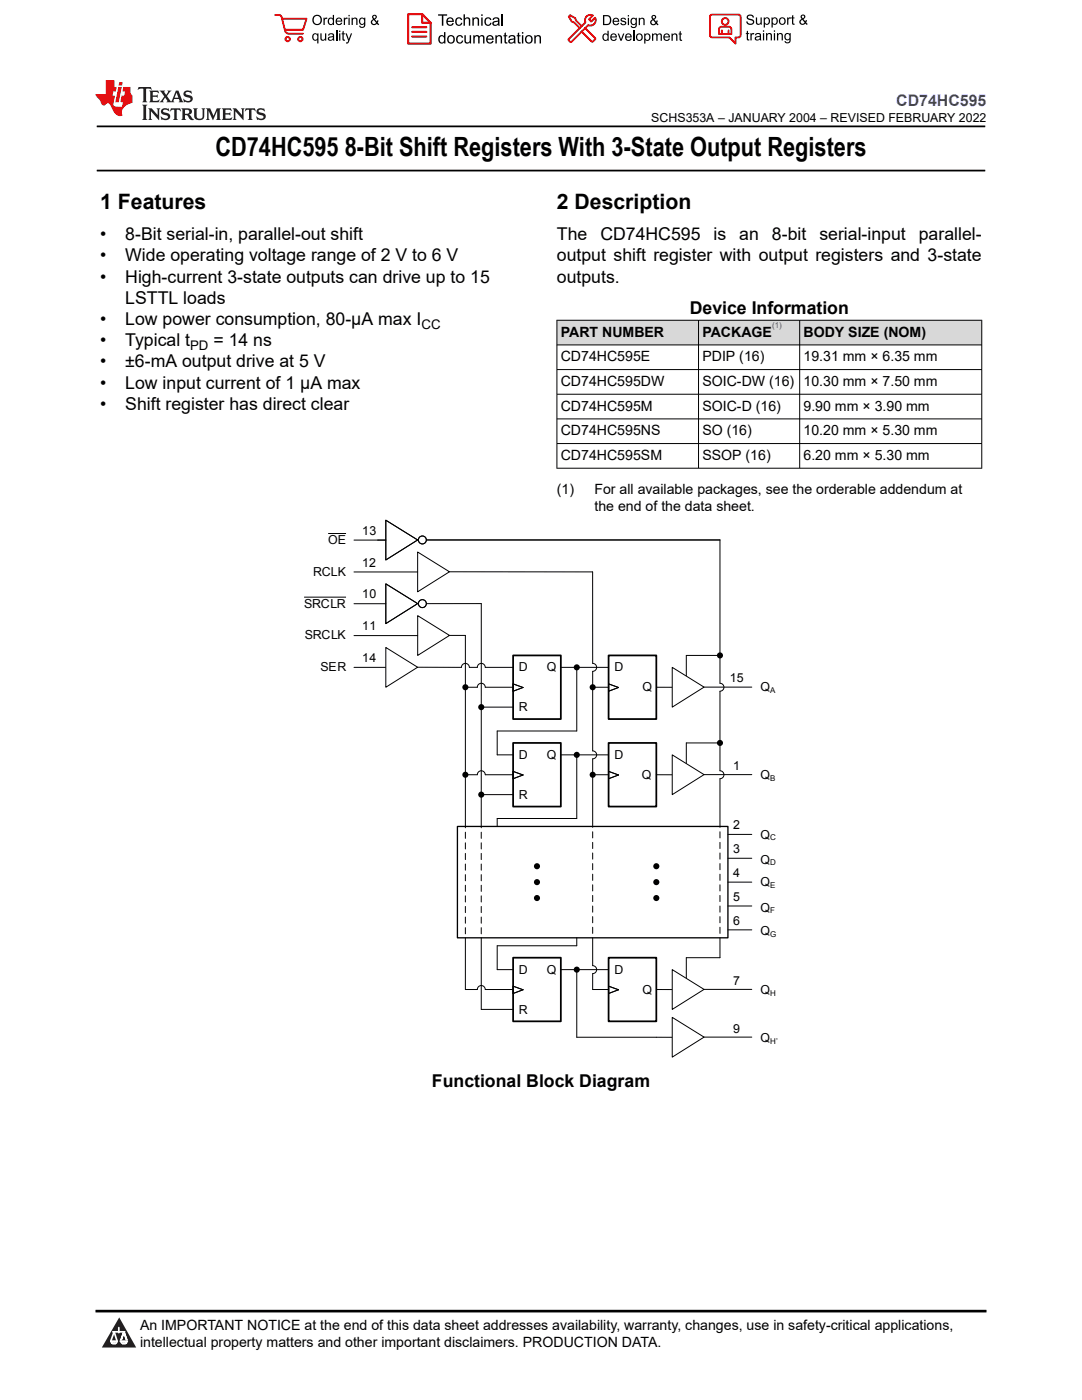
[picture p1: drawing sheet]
<svg xmlns="http://www.w3.org/2000/svg" width="216mm" height="279mm" viewBox="0 0 216 279" stroke-linecap="round" stroke-linejoin="round" font-family="sans-serif">
<path d="M19.3 25.2h177.3M19.3 34h177.3" fill="none" stroke="#000" stroke-width=".35"/>
<g fill="#d8d8d8">
<path d="M111.1 63.9h84.8v4.9h-84.8z" fill-rule="evenodd"/>
<path d="M111.2 64h28.1v4.8h-28.1z" fill-rule="evenodd"/>
<path d="M139.4 64h20.1v4.8h-20.1z" fill-rule="evenodd"/>
<path d="M159.6 64h36.2v4.8h-36.2z" fill-rule="evenodd"/>
</g>
<path d="M111.1 63.9h84.9M111.1 68.8h84.9M111.1 73.8h84.9M111.1 78.7h84.9M111.1 63.9v29.6M139.4 63.9v29.6M159.6 63.9v29.6M195.9 63.9v29.6M111.1 83.6h84.9M111.1 88.5h84.9M111.1 93.4h84.9" fill="none" stroke="#000" stroke-width=".2"/>
<path d="M83.3 122.9l6.4 3.9-6.4 4z" fill="#fff"/>
<path d="M83.3 122.9l6.4 3.9-6.4 4z" fill="none" stroke="#000" stroke-width=".2"/>
<path d="M83.3 110.2l6.4 3.9-6.4 4z" fill="#fff"/>
<g fill="none" stroke="#000" stroke-width=".2">
<path d="M75.4 107.8h1.6M77 103.8l6.3 4-6.3 4zM77 116.5l6.3 4-6.3 4zM83.3 110.2l6.4 3.9-6.4 4zM85.1 107.8h58.6M70.6 120.5h6.4M96 120.5h-10.9"/>
<circle cx="84.3" cy="107.8" r=".8"/>
<circle cx="84.3" cy="120.5" r=".8"/>
</g>
<path d="M102.4 130.8h9.5v12.7h-9.5z" fill-rule="evenodd" fill="#fff"/>
<path d="M102.4 130.8h9.5v12.7h-9.5z" fill="none" stroke="#000" stroke-width=".35"/>
<g fill="none" stroke="#000" stroke-width=".2">
<path d="M60.7 119.2h8.3M65.5 106.5h3.5M118.3 114.1v18.3M143.7 107.8v28.6M70.6 133.2h6.4M92.5 137.2h.4M92.9 126.8v38.1M96 120.5v44.4M114.7 133.2h.4v12.7h-15.9v4.7M117.9 137.2h.4M131 137.2h3.1M143.7 130.8h-6.8v4.1"/>
<path d="M95.6 141.1h6.8M111.9 150.6h9.5M145.2 166.5h4.8"/>
</g>
<g fill="#000">
<circle cx="92.9" cy="137.2" r=".61"/>
<circle cx="115.1" cy="133.2" r=".61"/>
<circle cx="118.3" cy="137.2" r=".61"/>
<circle cx="143.7" cy="130.8" r=".61"/>
<circle cx="96" cy="141.1" r=".61"/>
</g>
<path d="M91.3 164.9h53.9v22.3h-53.9z" fill="none" stroke="#000" stroke-width=".26"/>
<path d="M92.9 186.4v-21.5M96 186.4v-21.5M118.3 186.3v-21.4M143.7 186.3v-21.4" fill="none" stroke="#000" stroke-width=".2" stroke-dasharray="1.2 .9"/>
<path d="M134.1 133.2l6.4 3.9-6.4 4z" fill="#fff"/>
<g fill="none" stroke="#000" stroke-width=".2">
<path d="M70.6 114.1h12.7M89.7 114.1h28.6M70.6 126.8h12.7M89.7 126.8h3.2M92.1 133.2a.79 .79 0 0 1 .8-.8 .79 .79 0 0 1 .8 .8h1.5M92.9 137.2h2.3M96.8 137.2h5.6M96.8 133.2h5.6M102.4 136.5l2 .7-2 .7zM111.9 133.2h9.5M134.1 133.2l6.4 3.9-6.4 4zM140.5 137.1h9.5"/>
<path d="M143.7 136.4a.79 .79 0 0 1 .8 .8 .79 .79 0 0 1-.8 .7"/>
</g>
<path d="M102.4 148.3h9.5v12.7h-9.5z" fill-rule="evenodd" fill="#fff"/>
<path d="M102.4 148.3h9.5v12.7h-9.5z" fill="none" stroke="#000" stroke-width=".35"/>
<path d="M92.5 154.6h2.7M95.6 158.6h6.8M96.8 154.6h5.6M99.2 150.6h3.2M102.4 153.9l2 .8-2 .7z" fill="none" stroke="#000" stroke-width=".2"/>
<g fill="#000">
<circle cx="92.9" cy="154.6" r=".61"/>
<circle cx="96" cy="158.6" r=".61"/>
</g>
<path d="M121.4 130.8h9.6v12.7h-9.6z" fill-rule="evenodd" fill="#fff"/>
<path d="M121.4 130.8h9.6v12.7h-9.6z" fill="none" stroke="#000" stroke-width=".35"/>
<path d="M95.2 133.2a.79 .79 0 0 1 .8-.8 .79 .79 0 0 1 .8 .8M95.2 137.2a.79 .79 0 0 1 .8-.8 .79 .79 0 0 1 .8 .8M118.3 137.2h3.1M121.4 136.5l2 .7-2 .7zM143.7 137.9v15.9M95.2 154.6a.79 .79 0 0 1 .8-.8 .79 .79 0 0 1 .8 .8" fill="none" stroke="#000" stroke-width=".2"/>
<path d="M121.4 148.3h9.6v12.7h-9.6z" fill-rule="evenodd" fill="#fff"/>
<path d="M121.4 148.3h9.6v12.7h-9.6z" fill="none" stroke="#000" stroke-width=".35"/>
<path d="M121.4 153.9l2 .8-2 .7zM131 154.6h3.1M143.7 148.3h-6.8v4.1" fill="none" stroke="#000" stroke-width=".2"/>
<circle cx="143.7" cy="148.3" r=".61" fill="#000"/>
<path d="M134.1 150.6l6.4 4-6.4 4z" fill="#fff"/>
<path d="M118.3 132.4a.79 .79 0 0 1 .8 .8 .79 .79 0 0 1-.8 .8v15.9a.79 .79 0 0 1 .8 .7 .79 .79 0 0 1-.8 .8v13.5M114.7 150.6h.4v12.7h-15.9v1.6M134.1 150.6l6.4 4-6.4 4zM140.5 154.6h9.5M143.7 153.8a.79 .79 0 0 1 .8 .8 .79 .79 0 0 1-.8 .8v9.5" fill="none" stroke="#000" stroke-width=".2"/>
<circle cx="115.1" cy="150.6" r=".61" fill="#000"/>
<path d="M77 129.2l6.3 4-6.3 4z" fill="#fff"/>
<g fill="none" stroke="#000" stroke-width=".2">
<path d="M70.6 107.8h4.8M77 129.2l6.3 4-6.3 4zM83.3 133.2h8.8M117.9 154.6h3.5M106.8 172.9h.3M106.8 176h.3M106.8 179.2h.3M130.6 172.9h.4M130.6 176h.4M130.6 179.2h.4M145.2 176h4.8M145.2 171.3h4.8"/>
<path d="M145.2 180.8h4.8M145.2 185.6h4.8"/>
</g>
<g fill="#000">
<circle cx="118.3" cy="154.6" r=".61"/>
<circle cx="107.1" cy="179.2" r=".61"/>
<circle cx="107.1" cy="176" r=".61"/>
<circle cx="107.1" cy="172.9" r=".61"/>
<circle cx="131" cy="179.2" r=".61"/>
<circle cx="131" cy="176" r=".61"/>
<circle cx="131" cy="172.9" r=".61"/>
</g>
<path d="M102.4 191.1h9.5v12.7h-9.5z" fill-rule="evenodd" fill="#fff"/>
<path d="M102.4 191.1h9.5v12.7h-9.5z" fill="none" stroke="#000" stroke-width=".35"/>
<path d="M114.7 193.5h.4v13.5h15.9M131 197.5h3.1M143.7 191.1h-6.8v4.1M96 201.4h6.4" fill="none" stroke="#000" stroke-width=".2"/>
<circle cx="115.1" cy="193.5" r=".61" fill="#000"/>
<path d="M134.1 193.5l6.4 4-6.4 3.9z" fill="#fff"/>
<path d="M92.9 197.5h2.3M96.8 197.5h5.6M102.4 196.8l2 .7-2 .8zM111.9 193.5h9.5M134.1 193.5l6.4 4-6.4 3.9zM140.5 197.5h9.5" fill="none" stroke="#000" stroke-width=".2"/>
<path d="M121.4 191.1h9.6v12.7h-9.6z" fill-rule="evenodd" fill="#fff"/>
<path d="M121.4 191.1h9.6v12.7h-9.6z" fill="none" stroke="#000" stroke-width=".35"/>
<path d="M95.2 197.5a.79 .79 0 0 1 .8-.8 .79 .79 0 0 1 .8 .8M118.3 197.5h3.1M121.4 196.8l2 .7-2 .8zM131 207h3.1" fill="none" stroke="#000" stroke-width=".2"/>
<path d="M134.1 203l6.4 4-6.4 4z" fill="#fff"/>
<path d="M92.9 187.2v10.3M96 187.1v14.3M115.1 187.2v1.5h-15.9v4.8h3.2M118.3 187.2v5.5a.79 .79 0 0 1 .8 .8 .79 .79 0 0 1-.8 .8v3.2M143.7 187.2v3.9M134.1 203l6.4 4-6.4 4zM140.5 207h9.5" fill="none" stroke="#000" stroke-width=".2"/>
<path d="M0 0h215.9v23.8h-215.9z" fill-rule="evenodd" fill="#fff"/>
<path d="M27.7 17.4l-.2 .6 .5-.3h.6v.1v2.2l-.2 .4h1l-.2-.4v-2.2v-.1h.5l.5 .3-.1-.6zM29.8 18.1l.2 .4v1.5l-.2 .4h1.9l.1-.6a1.08 1.08 0 0 1-1.3 .2v-.7h.6l.4 .2v-.6l-.4 .2h-.6v-.6l.2-.1a1 1 0 0 1 1 .2l-.1-.5zM31.8 18.1l1 1.1-1 1.2h.9l-.2-.2 .4-.7 .5 .7-.2 .2h1.6l-.2-.2 .1-.4h1l.1 .4-.1 .2h.9l-.2-.3-.8-2h-.5l-1 2.2-.8-1.1 .9-1.1h-.8l.2 .2-.5 .7-.3-.7 .1-.2zM35.2 18.5l.4 1h-.8zM36.8 18.2a.65 .65 0 0 0-.2 .7 .65 .65 0 0 0 .6 .5l.7 .2 .1 .2a.79 .79 0 0 1-.7 .4 .79 .79 0 0 1-.7-.5l.1 .7 .2-.1a.93 .93 0 0 0 1.1 .1 .93 .93 0 0 0 .4-1 1.46 1.46 0 0 0-1.2-.6l-.1-.3a1.09 1.09 0 0 1 1.2 .2l-.2-.6-.1 .1-.6-.2zM28.4 20.9l.2 .4v2.3l-.2 .3h1l-.2-.3v-2.3l.2-.4zM29.6 21.6l.2 .4v1.6l-.2 .3h.8l-.3-.3v-1.4l1.7 1.8v-2l.2-.4h-.8l.2 .2 .1 1.1-1.2-1.3zM32.3 21.8a.65 .65 0 0 0-.2 .7 .65 .65 0 0 0 .7 .4l.6 .2 .1 .2a.79 .79 0 0 1-.7 .4 .79 .79 0 0 1-.7-.5l.1 .7 .2-.1a.93 .93 0 0 0 1.1 .1 .93 .93 0 0 0 .4-.9 1.46 1.46 0 0 0-1.2-.6l-.1-.4a1.09 1.09 0 0 1 1.2 .2l-.2-.6-.1 .1-.6-.1zM34.1 21.6l-.1 .7a.63 .63 0 0 1 .7-.4l.1 1.7-.3 .3h1l-.2-.3v-1.7a.66 .66 0 0 1 .8 .4l-.1-.7zM36.2 21.6l.2 .4v1.6l-.2 .3h.9l-.2-.2v-.7h.5l.1 .2a.79 .79 0 0 0 1.2 .6l-1-.9a.61 .61 0 0 0 .6-.6 .61 .61 0 0 0-.5-.6zM36.9 21.9h.2a.47 .47 0 0 1 .5 .1 .47 .47 0 0 1 .1 .5l-.2 .2h-.6zM38.5 21.6l.2 .2a2.27 2.27 0 0 0 .4 2 1.04 1.04 0 0 0 1.7-.7v-1.3l.2-.2h-.8l.2 .4v1.1a.6 .6 0 0 1-.6 .6 .6 .6 0 0 1-.6-.6v-1.1l.3-.4zM41.1 21.6l.2 .4v1.6l-.2 .3h.7l-.2-.3v-1.5l.9 1.9 .8-1.9v1.5l-.2 .3h1l-.3-.3v-1.6l.3-.4h-.8l-.7 1.5-.7-1.5zM44.3 21.6l.2 .4v1.6l-.2 .3h1.9l.1-.5a1.09 1.09 0 0 1-1.3 .1v-.6h.6l.4 .1v-.6l-.4 .2h-.6v-.6l.2-.1a1.01 1.01 0 0 1 1 .3l-.1-.6zM46.4 21.6l.3 .4v1.6l-.3 .3h.8l-.2-.3v-1.4l1.6 1.8v-2l.2-.4h-.7l.2 .2v1.1l-1.2-1.3zM49 21.6l-.1 .7a.63 .63 0 0 1 .8-.4v1.7l-.3 .3h1l-.2-.3v-1.7a.66 .66 0 0 1 .8 .4l-.1-.7zM51.4 21.8a.65 .65 0 0 0-.2 .7 .65 .65 0 0 0 .6 .4l.6 .2 .2 .2a.79 .79 0 0 1-.8 .4 .79 .79 0 0 1-.6-.5l.1 .7 .2-.1a.93 .93 0 0 0 1 .1 .93 .93 0 0 0 .5-.9 1.46 1.46 0 0 0-1.3-.6l-.1-.4a1.09 1.09 0 0 1 1.3 .2l-.2-.6-.2 .1-.5-.1z" fill="#231f20"/>
<path d="M21.1 16v2.8h-2.1l.1 .3 .9 1a.95 .95 0 0 0 .9 .9 .59 .59 0 0 1 .6-.4 .59 .59 0 0 1 .5 .4l.4 .8a1.59 1.59 0 0 0 2.1 1.3 1.61 1.61 0 0 1 1-2.2l1-.4-.1-1.5a1.59 1.59 0 0 1-.4-1.6h-1.4l-.2 .9h.5l-.1 .8h-.5l-.2 1v.2l.4 .1-.2 .9h-.6a.73 .73 0 0 1-1.1-.7l.3-1.5h-.5l.2-.8h.5l.2-.9h-.5v-1.4zM23.6 17.4l-.6 3h.7l.6-3zM23.8 16.4l-.1 .7h.7l.1-.7z" fill="#ed1c24"/>
<g fill="#000">
<path d="M62.3 4a1 1 0 0 1 2 0 1 1 0 0 1-2 0zM62.8 3.4a.78 .78 0 0 0-.1 1.1 .78 .78 0 0 0 1.1 .1 .78 .78 0 0 0 .1-1.1 .78 .78 0 0 0-1.1-.1z" fill-rule="evenodd"/>
<path d="M62.5 6.8l.4-.2 .4 .3v-.2h.2v2h-.2v-.7a.68 .68 0 0 1-.9-.1 .68 .68 0 0 1 0-.9zM62.6 7a.51 .51 0 0 0-.1 .6 .51 .51 0 0 0 .7 .2 .51 .51 0 0 0 .1-.7 .51 .51 0 0 0-.7-.1z" fill-rule="evenodd"/>
<path d="M64.5 3.5h.3v.3l.1-.3h.3l.1 .1-.1 .2a.32 .32 0 0 0-.3 0 .32 .32 0 0 0-.1 .4v.8h-.3z" fill-rule="evenodd"/>
<path d="M63.9 6.7h.3v.8a.36 .36 0 0 0 .3 .4 .36 .36 0 0 0 .4-.5v-.7h.2v1.4h-.2v-.2a.51 .51 0 0 1-.6 .2 .51 .51 0 0 1-.4-.5z" fill-rule="evenodd"/>
<path d="M65.6 3.7l.4-.2 .4 .2v-.7h.3v2h-.3v-.2a.7 .7 0 0 1-1-.1 .7 .7 0 0 1 .2-1zM65.8 3.8a.51 .51 0 0 0-.1 .7 .51 .51 0 0 0 .6 .2 .51 .51 0 0 0 .1-.7 .51 .51 0 0 0-.6-.2z" fill-rule="evenodd"/>
<path d="M65.6 6.8a.66 .66 0 0 1 .8-.1 .66 .66 0 0 1 .3 .8v.6h-.2l-.1-.2a.52 .52 0 0 1-.7 .2 .52 .52 0 0 1-.2-.6l.3-.2a.42 .42 0 0 0 .6-.3l-.3-.2-.3 .1-.1 .2h-.3zM65.7 7.6a.35 .35 0 0 0 .3 .4 .35 .35 0 0 0 .4-.4v-.2z" fill-rule="evenodd"/>
<path d="M67.7 6.1h.2v.3h-.2zM67.7 6.7h.2v1.4h-.2z" fill-rule="evenodd"/>
<path d="M67.1 3.7a.68 .68 0 0 1 .9-.1 .68 .68 0 0 1 .3 .7h-1.1a.42 .42 0 0 0 .3 .5 .42 .42 0 0 0 .5-.3h.3a.73 .73 0 0 1-1.1 .4 .73 .73 0 0 1-.1-1.2zM67.4 3.8l-.2 .3h.8l-.2-.4z" fill-rule="evenodd"/>
<path d="M68.6 3.5h.2v.3l.2-.3h.3l.1 .1-.1 .2a.32 .32 0 0 0-.4 0 .32 .32 0 0 0-.1 .4v.8h-.2z" fill-rule="evenodd"/>
<path d="M68.3 6.3l.3-.1v.5h.2v.1h-.2v.9l.3 .4a.36 .36 0 0 1-.4 0 .36 .36 0 0 1-.2-.4v-.9h-.1v-.1h.1z" fill-rule="evenodd"/>
<path d="M68.9 6.7h.3l.4 1.1 .4-1.1h.3l-.6 1.4a.51 .51 0 0 1-.6 .6l-.1-.3h.3l.2-.3z" fill-rule="evenodd"/>
<path d="M69.5 3h.3v.3h-.3zM69.5 3.5h.3v1.5h-.3z" fill-rule="evenodd"/>
<path d="M70.2 3.5h.2v.2a.52 .52 0 0 1 .6-.2 .52 .52 0 0 1 .3 .6v.9h-.2v-.9a.34 .34 0 0 0-.3-.4 .34 .34 0 0 0-.4 .3v1h-.2z" fill-rule="evenodd"/>
<path d="M71.8 3.7l.4-.2 .5 .2v-.2h.2v1.3a.64 .64 0 0 1-.5 .8 .64 .64 0 0 1-.7-.5h.2a.41 .41 0 0 0 .5 .2 .41 .41 0 0 0 .2-.5 .69 .69 0 0 1-.9-.1 .69 .69 0 0 1 .1-1zM72 3.8a.5 .5 0 0 0-.1 .7 .5 .5 0 0 0 .7 .1 .5 .5 0 0 0 .1-.6 .5 .5 0 0 0-.7-.2z" fill-rule="evenodd"/>
<path d="M74.4 3.1a.47 .47 0 0 1 .7 .1 .47 .47 0 0 1-.3 .7l.4 .4 .1-.3 .2 .1-.1 .4 .3 .3-.2 .2-.3-.3a.63 .63 0 0 1-1 .1 .63 .63 0 0 1 .3-1l-.3-.4zM74.5 3.4a.27 .27 0 0 0 .5 0 .27 .27 0 0 0-.5 0zM74.4 4.1a.4 .4 0 0 0 0 .6 .4 .4 0 0 0 .6-.1l-.4-.6z" fill-rule="evenodd"/>
<path d="M87.4 2.9h1.8v.2h-.7v2h-.3v-2h-.8z" fill-rule="evenodd"/>
<path d="M87.6 7.2l.5-.2 .5 .2v-.8h.3v2.3h-.3v-.2a.76 .76 0 0 1-1-.1 .76 .76 0 0 1-.1-1zM87.9 7.4a.58 .58 0 0 0-.2 .7 .58 .58 0 0 0 .8 .2 .58 .58 0 0 0 .1-.7 .58 .58 0 0 0-.7-.2z" fill-rule="evenodd"/>
<path d="M89.5 7.2a.81 .81 0 0 1 1.1 .1 .81 .81 0 0 1-.2 1.2 .81 .81 0 0 1-1.1-.2l-.1-.7zM89.6 7.4a.57 .57 0 0 0 0 .8 .57 .57 0 0 0 .8 0 .57 .57 0 0 0 0-.7 .57 .57 0 0 0-.8-.1z" fill-rule="evenodd"/>
<path d="M89.3 3.7a.77 .77 0 0 1 .9-.2 .77 .77 0 0 1 .4 .9h-1.3a.48 .48 0 0 0 .4 .5 .48 .48 0 0 0 .6-.3h.3a.83 .83 0 0 1-1.3 .4 .83 .83 0 0 1 0-1.3zM89.5 3.8l-.2 .4h1l-.3-.5z" fill-rule="evenodd"/>
<path d="M91 3.7a.7 .7 0 0 1 1.2 .3h-.2a.45 .45 0 0 0-.6-.3 .45 .45 0 0 0-.3 .6 .45 .45 0 0 0 .3 .6 .45 .45 0 0 0 .6-.4l.3 .1a.76 .76 0 0 1-1.1 .5 .76 .76 0 0 1-.3-1.1z" fill-rule="evenodd"/>
<path d="M91.2 7.2a.7 .7 0 0 1 1.2 .3l-.3 .1a.45 .45 0 0 0-.5-.4 .45 .45 0 0 0-.3 .7 .45 .45 0 0 0 .3 .6 .45 .45 0 0 0 .6-.4h.2a.76 .76 0 0 1-1 .5 .76 .76 0 0 1-.4-1.1z" fill-rule="evenodd"/>
<path d="M92.5 2.9h.3v.8a.59 .59 0 0 1 .7-.2 .59 .59 0 0 1 .3 .6v1h-.2v-1a.4 .4 0 0 0-.5-.4 .4 .4 0 0 0-.3 .5v.9h-.3z" fill-rule="evenodd"/>
<path d="M92.7 7h.2v.9a.41 .41 0 0 0 .5 .6 .41 .41 0 0 0 .3-.6v-.9h.3v1.7h-.3v-.3a.58 .58 0 0 1-.7 .3 .58 .58 0 0 1-.3-.7z" fill-rule="evenodd"/>
<path d="M94.3 3.5h.2v.2a.59 .59 0 0 1 .7-.2 .59 .59 0 0 1 .4 .6v1h-.3v-1a.41 .41 0 0 0-.4-.4 .41 .41 0 0 0-.4 .5v.9h-.2z" fill-rule="evenodd"/>
<path d="M94.4 7h.3v.3a.56 .56 0 0 1 1 0 .54 .54 0 0 1 .6-.3 .54 .54 0 0 1 .4 .5v1.2h-.3v-1.1a.34 .34 0 0 0-.3-.4 .34 .34 0 0 0-.4 .3v1.2h-.3v-1.1a.38 .38 0 0 0-.5-.3 .38 .38 0 0 0-.2 .5v.9h-.3z" fill-rule="evenodd"/>
<path d="M96 2.9h.3v.3h-.3zM96 3.5h.3v1.6h-.3z" fill-rule="evenodd"/>
<path d="M96.8 3.7a.7 .7 0 0 1 1.3 .3h-.3a.45 .45 0 0 0-.6-.3 .45 .45 0 0 0-.3 .6 .45 .45 0 0 0 .3 .6 .45 .45 0 0 0 .6-.4l.3 .1a.76 .76 0 0 1-1.1 .5 .76 .76 0 0 1-.3-1.1z" fill-rule="evenodd"/>
<path d="M97.2 7.2a.77 .77 0 0 1 .9-.1 .77 .77 0 0 1 .4 .8h-1.2a.48 .48 0 0 0 .3 .6 .48 .48 0 0 0 .6-.4l.3 .1a.83 .83 0 0 1-1.3 .3 .83 .83 0 0 1 0-1.3zM97.4 7.4l-.1 .3h.9l-.2-.4z" fill-rule="evenodd"/>
<path d="M98.8 7h.3v.3a.59 .59 0 0 1 .7-.3 .59 .59 0 0 1 .4 .7v1h-.3v-1a.41 .41 0 0 0-.5-.5 .41 .41 0 0 0-.3 .6v.9h-.3z" fill-rule="evenodd"/>
<path d="M98.4 3.7a.74 .74 0 0 1 1-.2 .74 .74 0 0 1 .3 .9v.7h-.3v-.2a.59 .59 0 0 1-.8 .3 .59 .59 0 0 1-.3-.8l1.1-.3a.42 .42 0 0 0-.4-.4 .42 .42 0 0 0-.5 .3h-.2zM98.6 4.5a.36 .36 0 0 0 .2 .5 .36 .36 0 0 0 .5-.2l.1-.5z" fill-rule="evenodd"/>
<path d="M100.7 6.6l.2-.1v.5h.3v.2h-.3v1l.1 .2h.2l.1 .3a.41 .41 0 0 1-.5-.1 .41 .41 0 0 1-.1-.4v-1h-.2v-.2h.2z" fill-rule="evenodd"/>
<path d="M101.6 7.2a.74 .74 0 0 1 .9-.2 .74 .74 0 0 1 .3 1l.1 .7h-.3v-.2a.59 .59 0 0 1-.8 .2 .59 .59 0 0 1-.3-.8l1-.3a.42 .42 0 0 0-.3-.4 .42 .42 0 0 0-.5 .3h-.3zM101.8 8.1a.36 .36 0 0 0 .1 .5 .36 .36 0 0 0 .5-.3l.2-.4z" fill-rule="evenodd"/>
<path d="M103.3 6.6l.3-.1v.5h.3v.2h-.3v1l.1 .2h.2v.3a.41 .41 0 0 1-.5-.1 .41 .41 0 0 1-.1-.4v-1h-.2v-.2h.2z" fill-rule="evenodd"/>
<path d="M104.1 6.4h.3v.3h-.3zM104.1 7h.3v1.7h-.3z" fill-rule="evenodd"/>
<path d="M105 7.2a.81 .81 0 0 1 1.1 .1 .81 .81 0 0 1-.1 1.2 .81 .81 0 0 1-1.2-.2v-.7zM105.2 7.4a.57 .57 0 0 0-.1 .8 .57 .57 0 0 0 .8 0 .57 .57 0 0 0 0-.7 .57 .57 0 0 0-.7-.1z" fill-rule="evenodd"/>
<path d="M106.6 7h.3v.3a.59 .59 0 0 1 .7-.3 .59 .59 0 0 1 .4 .7v1h-.3v-1a.41 .41 0 0 0-.5-.5 .41 .41 0 0 0-.3 .6v.9h-.3z" fill-rule="evenodd"/>
<path d="M120.3 3h.7a1 1 0 0 1 1 1 1 1 0 0 1-1 1h-.7zM120.6 3.2v1.6h.4a.77 .77 0 0 0 .7-.8 .77 .77 0 0 0-.7-.8z" fill-rule="evenodd"/>
<path d="M120.4 6.9l.4-.2 .4 .2v-.8h.3v2h-.3v-.1a.7 .7 0 0 1-.9-.2 .7 .7 0 0 1 .1-.9zM120.6 7a.51 .51 0 0 0-.1 .7 .51 .51 0 0 0 .6 .1 .51 .51 0 0 0 .1-.6 .51 .51 0 0 0-.6-.2z" fill-rule="evenodd"/>
<path d="M122 6.9a.68 .68 0 0 1 .8-.2 .68 .68 0 0 1 .3 .8h-1.1a.42 .42 0 0 0 .3 .5 .42 .42 0 0 0 .5-.3h.3a.73 .73 0 0 1-1.1 .3 .73 .73 0 0 1 0-1.1zM122.2 7l-.2 .3h.8l-.2-.4z" fill-rule="evenodd"/>
<path d="M122.4 3.7a.68 .68 0 0 1 .8-.1 .68 .68 0 0 1 .4 .8h-1.1a.42 .42 0 0 0 .3 .4 .42 .42 0 0 0 .5-.3l.3 .1a.73 .73 0 0 1-1.2 .3 .73 .73 0 0 1 0-1.2zM122.6 3.8l-.1 .3h.8l-.2-.3z" fill-rule="evenodd"/>
<path d="M123.9 3.7l.1-.1a.62 .62 0 0 1 .9 .3l-.2 .1a.29 .29 0 0 0-.3-.3 .29 .29 0 0 0-.3 .3l.1 .1a.58 .58 0 0 1 .6 .1 .58 .58 0 0 1 .1 .6 .67 .67 0 0 1-1.1-.2l.2-.1a.33 .33 0 0 0 .4 .4 .33 .33 0 0 0 .3-.4 .71 .71 0 0 1-.9-.6z" fill-rule="evenodd"/>
<path d="M123.3 6.7h.2l.4 1.2 .4-1.2h.3l-.6 1.4h-.2z" fill-rule="evenodd"/>
<path d="M125.3 3h.2v.3h-.2zM125.3 3.6h.2v1.4h-.2z" fill-rule="evenodd"/>
<path d="M124.9 6.9a.68 .68 0 0 1 .8-.2 .68 .68 0 0 1 .4 .8h-1.1a.42 .42 0 0 0 .3 .5 .42 .42 0 0 0 .5-.3h.3a.73 .73 0 0 1-1.2 .3 .73 .73 0 0 1 0-1.1zM125.1 7l-.1 .3h.8l-.2-.4z" fill-rule="evenodd"/>
<path d="M126 3.7l.4-.2 .4 .2v-.1h.3v1.2a.64 .64 0 0 1-.5 .8 .64 .64 0 0 1-.8-.5l.3 .1a.41 .41 0 0 0 .5 .2 .41 .41 0 0 0 .2-.6 .69 .69 0 0 1-.9-.1 .69 .69 0 0 1 .1-1zM126.2 3.9a.5 .5 0 0 0-.1 .6 .5 .5 0 0 0 .6 .2 .5 .5 0 0 0 .2-.7 .5 .5 0 0 0-.7-.1z" fill-rule="evenodd"/>
<path d="M126.9 7.4a.73 .73 0 0 1 1.4 0 .73 .73 0 0 1-1.4 0zM127.3 7a.5 .5 0 0 0-.1 .7 .5 .5 0 0 0 .7 0 .5 .5 0 0 0 0-.6 .5 .5 0 0 0-.6-.1z" fill-rule="evenodd"/>
<path d="M127.5 3.6h.2v.2a.52 .52 0 0 1 .6-.3 .52 .52 0 0 1 .3 .6v.9h-.2v-.9a.34 .34 0 0 0-.3-.4 .34 .34 0 0 0-.4 .3v1h-.2z" fill-rule="evenodd"/>
<path d="M128.5 6.7h.3v.2a.67 .67 0 0 1 .9 0 .67 .67 0 0 1 0 .9 .55 .55 0 0 1-.9 .2v.7h-.3zM128.9 7a.5 .5 0 0 0-.1 .7 .5 .5 0 0 0 .6 .1 .5 .5 0 0 0 .2-.6 .5 .5 0 0 0-.7-.2z" fill-rule="evenodd"/>
<path d="M130.1 6.7h.2v.2a.49 .49 0 0 1 .9 0l.4-.2a.42 .42 0 0 1 .5 .4v1h-.3v-.9a.3 .3 0 0 0-.2-.3 .3 .3 0 0 0-.4 .2v1h-.2v-.9a.33 .33 0 0 0-.5-.3 .33 .33 0 0 0-.2 .5v.7h-.2z" fill-rule="evenodd"/>
<path d="M130.1 3.1a.47 .47 0 0 1 .8 .1 .47 .47 0 0 1-.3 .7l.3 .4 .1-.2h.3l-.2 .5 .3 .3-.2 .2-.3-.3a.63 .63 0 0 1-1 .1 .63 .63 0 0 1 .3-1l-.2-.5zM130.2 3.5a.27 .27 0 0 0 .5 0 .27 .27 0 0 0-.5 0zM130.2 4.1a.4 .4 0 0 0 0 .7 .4 .4 0 0 0 .6-.2l-.5-.6z" fill-rule="evenodd"/>
<path d="M132.5 6.9a.68 .68 0 0 1 .9-.2 .68 .68 0 0 1 .3 .8h-1.1a.42 .42 0 0 0 .3 .5 .42 .42 0 0 0 .5-.3h.3a.73 .73 0 0 1-1.1 .3 .73 .73 0 0 1-.1-1.1zM132.7 7l-.1 .3h.8l-.2-.4z" fill-rule="evenodd"/>
<path d="M134 6.7h.2v.2a.52 .52 0 0 1 .6-.2 .52 .52 0 0 1 .4 .6v.8h-.3v-.8a.34 .34 0 0 0-.2-.4 .34 .34 0 0 0-.4 .2l-.1 1h-.2z" fill-rule="evenodd"/>
<path d="M135.6 6.3l.2-.1v.5h.3v.2h-.3v.8l.3 .4a.36 .36 0 0 1-.4 0 .36 .36 0 0 1-.1-.4v-.8h-.2v-.2h.2z" fill-rule="evenodd"/>
<path d="M149.2 3a.8 .8 0 0 1 1.2 .5h-.2a.44 .44 0 0 0-.5-.4 .44 .44 0 0 0-.4 .5l.2 .1a.9 .9 0 0 1 1 .8 .84 .84 0 0 1-.9 .5 .84 .84 0 0 1-.7-.7h.3a.52 .52 0 0 0 .5 .5 .52 .52 0 0 0 .5-.6l-.2-.1a.85 .85 0 0 1-1-.8z" fill-rule="evenodd"/>
<path d="M149 6.3l.3-.2v.5h.2v.2h-.2v.9l.2 .4a.36 .36 0 0 1-.4-.1 .36 .36 0 0 1-.1-.4v-.8h-.2v-.2h.2z" fill-rule="evenodd"/>
<path d="M149.7 6.6h.3v.2l.1-.2h.3l.1 .1-.1 .2a.32 .32 0 0 0-.3 0 .32 .32 0 0 0-.1 .4v.8h-.3z" fill-rule="evenodd"/>
<path d="M150.7 6.8a.66 .66 0 0 1 .9-.2 .66 .66 0 0 1 .3 .9v.6h-.2l-.1-.2a.52 .52 0 0 1-.7 .2 .52 .52 0 0 1-.2-.7l.2-.1a.42 .42 0 0 0 .7-.3l-.3-.2h-.3l-.1 .3-.3-.1zM150.9 7.5a.35 .35 0 0 0 .3 .5 .35 .35 0 0 0 .4-.4v-.3z" fill-rule="evenodd"/>
<path d="M150.8 3.5h.3v.8a.36 .36 0 0 0 .3 .5 .36 .36 0 0 0 .4-.5v-.8h.2v1.4h-.2v-.2a.51 .51 0 0 1-.6 .3 .51 .51 0 0 1-.4-.6z" fill-rule="evenodd"/>
<path d="M152.2 6.1h.3v.2h-.3zM152.2 6.6h.3v1.5h-.3z" fill-rule="evenodd"/>
<path d="M152.4 3.5h.2v.2a.67 .67 0 0 1 .9 0 .67 .67 0 0 1 .1 .9 .55 .55 0 0 1-1 .2v.7h-.2zM152.7 3.8a.5 .5 0 0 0-.1 .7 .5 .5 0 0 0 .7 .1 .5 .5 0 0 0 .1-.6 .5 .5 0 0 0-.7-.2z" fill-rule="evenodd"/>
<path d="M152.9 6.6h.2v.2a.52 .52 0 0 1 .6-.2 .52 .52 0 0 1 .3 .6v.9h-.2v-.9a.34 .34 0 0 0-.3-.4 .34 .34 0 0 0-.4 .2v1.1h-.2z" fill-rule="evenodd"/>
<path d="M153.9 3.5h.3v.2a.67 .67 0 0 1 .9 0 .67 .67 0 0 1 0 .9 .55 .55 0 0 1-.9 .2v.7h-.3zM154.3 3.8a.5 .5 0 0 0-.1 .7 .5 .5 0 0 0 .6 .1 .5 .5 0 0 0 .2-.6 .5 .5 0 0 0-.7-.2z" fill-rule="evenodd"/>
<path d="M154.4 6.1h.3v.2h-.3zM154.4 6.6h.3v1.5h-.3z" fill-rule="evenodd"/>
<path d="M155 6.6h.3v.2a.52 .52 0 0 1 .6-.2 .52 .52 0 0 1 .3 .6v.9h-.2v-.9a.34 .34 0 0 0-.3-.4 .34 .34 0 0 0-.4 .2v1.1h-.3z" fill-rule="evenodd"/>
<path d="M155.4 4.2a.75 .75 0 0 1 1.5 0 .75 .75 0 0 1-1.5 0zM155.8 3.8a.5 .5 0 0 0-.1 .7 .5 .5 0 0 0 .8 0 .5 .5 0 0 0 0-.7 .5 .5 0 0 0-.7 0z" fill-rule="evenodd"/>
<path d="M156.7 6.8l.4-.2 .5 .2v-.2h.2v1.3a.64 .64 0 0 1-.5 .7 .64 .64 0 0 1-.8-.4h.3a.41 .41 0 0 0 .5 .2 .41 .41 0 0 0 .2-.5 .69 .69 0 0 1-.9-.1 .69 .69 0 0 1 .1-1zM156.9 6.9a.5 .5 0 0 0-.1 .7 .5 .5 0 0 0 .6 .1 .5 .5 0 0 0 .2-.7 .5 .5 0 0 0-.7-.1z" fill-rule="evenodd"/>
<path d="M157.1 3.5h.2v.2l.1-.2h.3h.2l-.1 .3a.32 .32 0 0 0-.4 0 .32 .32 0 0 0-.1 .4v.7h-.2z" fill-rule="evenodd"/>
<path d="M158 3.1l.3-.1v.5h.2v.2h-.2v.8l.3 .4a.36 .36 0 0 1-.4 0 .36 .36 0 0 1-.2-.4v-.8h-.1v-.2h.1z" fill-rule="evenodd"/>
<path d="M159.9 3a.47 .47 0 0 1 .7 .1 .47 .47 0 0 1-.3 .7l.4 .5 .1-.3h.2l-.1 .5 .3 .3-.2 .2-.3-.3a.63 .63 0 0 1-1 .1 .63 .63 0 0 1 .3-1l-.3-.5zM160 3.4a.27 .27 0 0 0 .5 0 .27 .27 0 0 0-.5 0zM159.9 4.1a.4 .4 0 0 0 0 .6 .4 .4 0 0 0 .6-.2l-.4-.6z" fill-rule="evenodd"/>
</g>
<path d="M67.2 6.1v2M126.5 6.1v2" fill="none" stroke="#000" stroke-width=".25"/>
<g fill="none" stroke="#de0000" stroke-width=".37">
<path d="M54.9 3h.9a1.19 1.19 0 0 1 .6 1.2l.6 2.1a.85 .85 0 0 0 1 .4h2.5M56.3 3.7h4.9l-.7 2.2h-3.6M116.1 5.2l-1.2-1.1-.1-.5-1-.6-.3 .3 .6 1 .5 .2 1.1 1.1M116.8 5.6l1.9 2v.3l-.4 .4h-.3l-1.9-2zM116.8 5.6l.6-.6a1.07 1.07 0 0 0 1.2-.2 1.07 1.07 0 0 0 .1-1.3l-.7 .8-.5-.4 .8-.8a1.07 1.07 0 0 0-1.2 .2 1.07 1.07 0 0 0-.3 1.2l-3.3 3.3v.3l.3 .3h.2l2.1-2.1M141.7 3.1l.4-.2h5.3l.3 .2 .1 3.9-.2 .4-.8 .1v1.2l-1.3-1.2h-3.4l-.4-.2zM143.5 5.6l.5-.3 1.7 .1 .2 .5v.9h-2.4zM144 6.1v.7M145.4 6.1v.7"/>
<circle cx="57.4" cy="7.8" r=".44"/>
<circle cx="59.9" cy="7.8" r=".44"/>
<circle cx="144.7" cy="4.3" r=".67"/>
</g>
<path d="M100.2 2.9v2.2" fill="none" stroke="#000" stroke-width=".28"/>
<path d="M81.4 2.8h2.8v1.7h1.7v4.2h-4.5zM82.3 6.4h2.8M82.3 5.4h2.8M82.3 7.3h2.8M84.2 2.8l1.7 1.7" fill="none" stroke="#de0000" stroke-width=".42"/>
<path d="M0 261.4h215.9v18h-215.9z" fill-rule="evenodd" fill="#fff"/>
<path d="M23.8 262.9l3.4 6h-6.9z" fill="#231f20"/>
<path d="M22.1 267.7h1.3l-.4 .5h-.3a.55 .55 0 0 1-.6-.5z" fill-rule="evenodd" fill="#fff"/>
<path d="M22.1 267.7h1.3l-.4 .5h-.3a.55 .55 0 0 1-.6-.5z" fill="none" stroke="#231f20" stroke-width=".34"/>
<path d="M22.1 267.7h1.3l-.4 .5h-.5zM22.6 265.8h.1M22.6 265.8h2.3zM23.7 265.9h.1M23.7 264.9v1zM24 267.7h.1" fill="none" stroke="#fff" stroke-width=".34"/>
<path d="M24.7 265.8l-.7 1.9z" fill="#fff"/>
<path d="M24.7 265.8l-.7 1.9z" fill="none" stroke="#fff" stroke-width=".34"/>
<path d="M24.7 265.8l.7 1.9z" fill="#fff"/>
<path d="M24.7 265.8l.7 1.9zM25.3 267.7h.1" fill="none" stroke="#fff" stroke-width=".34"/>
<path d="M22.8 265.8l-.7 1.9z" fill="#fff"/>
<path d="M22.8 265.8l-.7 1.9z" fill="none" stroke="#fff" stroke-width=".34"/>
<path d="M22.8 265.8l.6 1.9z" fill="#fff"/>
<path d="M22.8 265.8l.6 1.9z" fill="none" stroke="#fff" stroke-width=".34"/>
<path d="M24.1 267.7h1.3a.65 .65 0 0 1-.6 .5 .65 .65 0 0 1-.7-.5z" fill-rule="evenodd" fill="#fff"/>
<path d="M24.1 267.7h1.3a.65 .65 0 0 1-.6 .5 .65 .65 0 0 1-.7-.5z" fill="none" stroke="#231f20" stroke-width=".34"/>
<path d="M24 267.7h.1M24.1 267.7h1.3l-.4 .5h-.5z" fill="none" stroke="#fff" stroke-width=".34"/>
<path d="M19 261.7h177.8" fill="none" stroke="#000" stroke-width=".53"/>
<text font-size="5.3" x="43" y="31.2">CD74HC595 8-Bit Shift Registers With 3-State Output Registers</text>
<g font-size="4.2">
<text x="20" y="41.8">1 Features</text>
<text x="111.1" y="41.8">2 Description</text>
</g>
<g font-size="3.5">
<text x="20" y="47.9">•</text>
<text x="25" y="47.9">8-Bit serial-in, parallel-out shift</text>
<text x="111.1" y="47.9">The</text>
<text x="119.8" y="47.9">CD74HC595</text>
<text x="142.4" y="47.9">is</text>
<text x="147.5" y="47.9">an</text>
<text x="154" y="47.9">8-bit</text>
<text x="163.5" y="47.9">serial-input</text>
<text x="183.3" y="47.9">parallel-</text>
<text x="20" y="52.2">•</text>
<text x="25" y="52.2">Wide operating voltage range of 2 V to 6 V</text>
<text x="111.1" y="52.2">output shift register with output registers and 3-state</text>
<text x="20" y="56.4">•</text>
<text x="25" y="56.4">High-current 3-state outputs can drive up to 15</text>
<text x="111.1" y="56.4">outputs.</text>
<text x="20" y="64.9">•</text>
<text x="25" y="60.6">LSTTL loads</text>
<text x="25" y="64.9">Low power consumption, 80-µA max I</text>
<text x="137.6" y="62.8">Device Information</text>
<text x="20" y="69.1">•</text>
<text x="25" y="69.1">Typical t</text>
<text x="42.6" y="69.1">= 14 ns</text>
<text x="20" y="73.3">•</text>
<text x="20" y="77.6">•</text>
<text x="25" y="73.3">±6-mA output drive at 5 V</text>
<text x="25" y="77.6">Low input current of 1 µA max</text>
<text x="20" y="81.8">•</text>
<text x="25" y="81.8">Shift register has direct clear</text>
<text x="86.2" y="217">Functional Block Diagram</text>
</g>
<text font-size="3.2" fill="#00f" x="178.9" y="21.1">CD74HC595</text>
<g font-size="2.8">
<text x="111.9" y="67.2">PART NUMBER</text>
<text x="140.2" y="67.2">PACKAGE</text>
<text x="160.3" y="67.2">BODY SIZE (NOM)</text>
<text x="111.9" y="72.1">CD74HC595E</text>
<text x="111.9" y="77">CD74HC595DW</text>
<text x="140.2" y="72.1">PDIP (16)</text>
<text x="140.2" y="77">SOIC-DW (16)</text>
<text x="160.3" y="72.1">19.31 mm × 6.35 mm</text>
<text x="160.3" y="77">10.30 mm × 7.50 mm</text>
<text x="111.9" y="82">CD74HC595M</text>
<text x="140.2" y="82">SOIC-D (16)</text>
<text x="160.3" y="82">9.90 mm × 3.90 mm</text>
<text x="111.9" y="86.9">CD74HC595NS</text>
<text x="140.2" y="86.9">SO (16)</text>
<text x="160.3" y="86.9">10.20 mm × 5.30 mm</text>
<text x="111.9" y="91.8">CD74HC595SM</text>
<text x="140.2" y="91.8">SSOP (16)</text>
<text x="160.3" y="91.8">6.20 mm × 5.30 mm</text>
<text x="111.1" y="98.6">(1)</text>
<text x="118.6" y="98.6">For all available packages, see the orderable addendum at</text>
<text x="118.6" y="102">the end of the data sheet.</text>
<text x="27.9" y="265.5">An IMPORTANT NOTICE at the end of this data sheet addresses availability, warranty, changes, use in safety-critical applications,</text>
<text x="27.9" y="268.9">intellectual property matters and other important disclaimers. PRODUCTION DATA.</text>
</g>
<g font-size="2.6">
<text x="84.1" y="65.6">CC</text>
<text x="37.9" y="69.8">PD</text>
</g>
<g font-size="2.5">
<text x="130" y="24.3">SCHS353A – JANUARY 2004 – REVISED FEBRUARY 2022</text>
<text x="72.3" y="106.7">13</text>
<text x="65.5" y="108.5">OE</text>
<text x="72.3" y="113.1">12</text>
<text x="62.5" y="114.9">RCLK</text>
<text x="72.3" y="119.3">10</text>
<text x="60.7" y="121.3">SRCLR</text>
<text x="72.3" y="125.7">11</text>
<text x="60.8" y="127.6">SRCLK</text>
<text x="64" y="134">SER</text>
<text x="72.3" y="132.1">14</text>
<text x="103.5" y="134">D</text>
<text x="109.1" y="133.9">Q</text>
<text x="122.6" y="134">D</text>
<text x="128.2" y="137.9">Q</text>
<text x="145.6" y="136.1">15</text>
<text x="151.8" y="137.9">Q</text>
<text x="103.5" y="141.9">R</text>
<text x="103.5" y="151.5">D</text>
<text x="109.1" y="151.5">Q</text>
<text x="122.6" y="151.5">D</text>
<text x="128.1" y="155.4">Q</text>
<text x="146.3" y="153.6">1</text>
<text x="151.8" y="155.4">Q</text>
<text x="103.5" y="159.4">R</text>
<text x="146.3" y="165.5">2</text>
<text x="151.8" y="167.4">Q</text>
<text x="146.3" y="170.3">3</text>
<text x="151.8" y="172.4">Q</text>
<text x="146.3" y="175.1">4</text>
<text x="146.3" y="179.8">5</text>
<text x="151.8" y="176.9">Q</text>
<text x="146.3" y="184.6">6</text>
<text x="151.8" y="181.9">Q</text>
<text x="151.8" y="186.7">Q</text>
<text x="103.5" y="194.4">D</text>
<text x="109.1" y="194.3">Q</text>
<text x="122.6" y="194.4">D</text>
<text x="146.3" y="196.5">7</text>
<text x="103.5" y="202.3">R</text>
<text x="128.2" y="198.4">Q</text>
<text x="151.8" y="198.4">Q</text>
<text x="146.3" y="206.1">9</text>
<text x="151.8" y="207.9">Q</text>
</g>
<text font-size="1.6" fill="#00f" x="154.1" y="65.5">(1)</text>
<g font-size="1.6">
<text x="153.7" y="138.3">A</text>
<text x="153.7" y="155.8">B</text>
<text x="153.7" y="167.7">C</text>
<text x="153.7" y="172.7">D</text>
<text x="153.7" y="177.2">E</text>
<text x="153.7" y="182.3">F</text>
<text x="153.7" y="187">G</text>
<text x="153.7" y="198.7">H</text>
<text x="153.7" y="208.3">H’</text>
</g>
</svg>
